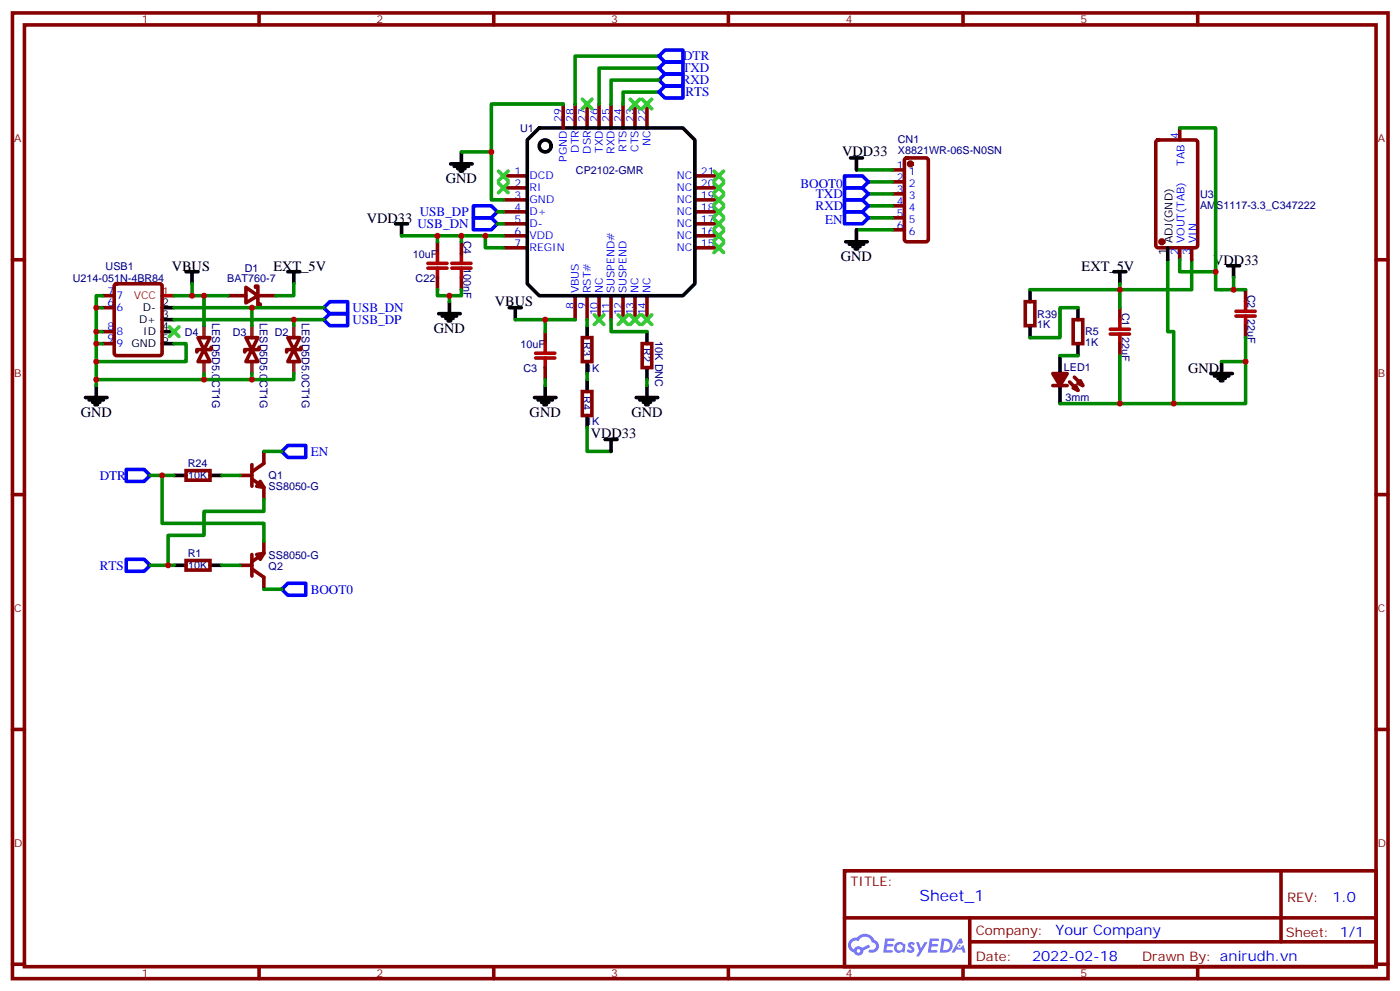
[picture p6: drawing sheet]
<svg xmlns="http://www.w3.org/2000/svg" width="413mm" height="292mm" viewBox="0 0 413 292" stroke-linecap="round" stroke-linejoin="round" font-family="sans-serif">
<g fill="none" stroke="#870000" stroke-width="1.1">
<path d="M3.7 3.8h405.3v284.3h-405.3zM7.2 7.3h398.3v277.3h-398.3zM76.3 3.8v3.5M145.5 3.8v3.5M214.6 3.8v3.5M283.8 3.8v3.5M352.9 3.8v3.5M3.7 76.5h3.5M405.5 76.5h3.5M3.7 145.6h3.5M405.5 145.6h3.5M3.7 214.8h3.5"/>
<path d="M405.5 214.8h3.5M248.8 256.4h156.7v28.2h-156.7zM377.5 256.4v20.9M248.9 270.2h156.5M285.8 277.3h119.6M285.8 270.2v14.2M3.7 283.9h3.5M76.3 284.6v3.5M145.5 284.6v3.5M214.6 284.6v3.5M283.8 284.6v3.5M352.9 284.6v3.5"/>
<path d="M405.5 283.9h3.5"/>
</g>
<g fill="#5487ff">
<path d="M267.8 277.6a1.22 1.22 0 0 1 1.8 .2l-.4 .6a.47 .47 0 0 0-.4-.4 .47 .47 0 0 0-.5 .2l.2 .2a1.14 1.14 0 0 1 .8 1.8 1.14 1.14 0 0 1-2 0l-.2-.2 .5-.6 .7 .5a.29 .29 0 0 0 .4-.3 .29 .29 0 0 0-.3-.3 1.04 1.04 0 0 1-.6-1.7z"/>
<path d="M260.8 276.3h2.4l.3 .2-.1 .5-1.8 .1-.2 .8h1.6l.3 .4-.4 .4h-1.6l-.1 1.1h1.7l.2 .3-.2 .3-2.7 .1z"/>
<path d="M274 276.3h2.3l.4 .2-.2 .5-1.8 .1-.1 .8h1.5l.3 .4-.3 .4h-1.6l-.2 1.1h1.7l.2 .3-.2 .3-2.6 .1z"/>
<path d="M282.7 276.3h.7l.4 1.3-.6 .3a.69 .69 0 0 0-1.1 .3 .69 .69 0 0 0 .5 .9 .69 .69 0 0 0 .9-.6l.4-.2 .6 2.2h-.8l-.2-.9h-1.7l-.5 .9h-.9z"/>
<path d="M270 277.4h.7l.7 1.8 1.1-1.8h.8l-2.5 4.2h-.9l1-1.5z"/>
<path d="M277.5 276.3l-.6 4.2h1.4a2.11 2.11 0 0 0 2.4-2.1 2.11 2.11 0 0 0-2.5-2.1zM278.2 277.1a1.39 1.39 0 0 1 1.7 1.4 1.39 1.39 0 0 1-1.8 1.3h-.2z"/>
<path d="M263.8 277.9a1.54 1.54 0 0 0 0 2.2 1.54 1.54 0 0 0 2.1 .1l.6 .3 .3-2.3-.1-.3h-.5a1.49 1.49 0 0 0-2.4 0zM264.1 278.9a.95 .95 0 0 1 1.9 0 .95 .95 0 0 1-1.9 0z"/>
<path d="M250.6 276.7a2.18 2.18 0 0 0 1 3.7 1.44 1.44 0 0 0 1.7 .9 1.44 1.44 0 0 0 1.1-1.4l2-1.1-.4-.7-1.9 1a1.47 1.47 0 0 0-2.5 .4 1.39 1.39 0 0 1-.6-1.9 1.39 1.39 0 0 1 2-.5 2.12 2.12 0 0 1 2.1-1.3 2.12 2.12 0 0 1 1.9 1.7 1.14 1.14 0 0 1 1.1 1.4 1.14 1.14 0 0 1-1.6 .7 .43 .43 0 0 0-.6 .4 .43 .43 0 0 0 .4 .5 1.98 1.98 0 0 0 2.6-1.2 1.98 1.98 0 0 0-1.3-2.6 3.1 3.1 0 0 0-5.2-.6l-.9 .1zM252.4 280a.55 .55 0 0 1 1.1 0 .55 .55 0 0 1-1.1 0z"/>
<circle cx="282.8" cy="278.4" r=".26"/>
</g>
<g fill="none" stroke="#870000" stroke-width="1.1">
<path d="M165.9 30.6v7.1M169.5 30.6v7.1M173 30.6v7.1M176.5 30.6v7.1M180.1 30.6v7.1M183.6 30.6v7.1M187.1 30.6v7.1M190.6 30.6v7.1M347.6 37.7v3.5M148.3 51.8h7.1M148.3 55.3h7.1M148.3 58.8h7.1"/>
<path d="M204.8 51.8h7M204.8 55.3h7M204.8 58.8h7M263 50h3.5M263 53.6h3.5M263 57.1h3.5M266.7 46.7l.5-.2h5.6l.7 .4v23.6l-.4 .6-5.9 .1-.7-.5v-23.5zM340.8 41.4l.5-.2h10.9l.7 .4v30.6l-.4 .7-11.2 .1-.7-.5v-30.6zM128.9 71.2v3.5M136 71.2v3.5M148.3 62.4h7.1M148.3 65.9h7.1"/>
<path d="M148.3 69.4h7.1M148.3 73h7.1M204.8 62.4h7M204.8 65.9h7M204.8 69.4h7M204.8 73h7M263 60.6h3.5M263 64.1h3.5M263 67.7h3.5M347.6 73v3.5M351.2 73v3.5M30.1 97.6h3.6"/>
<path d="M30.1 90.6h3.6M30.1 87.1h3.6M33.9 83.7l.5-.2h12.7l.6 .5 .1 20-.5 .6-12.9 .1-.7-.5v-20zM58.3 99.4h3.6l-1.8 3.5zM67.2 87.1h5.3M72.5 84.6l3.5 2.5-3.5 2.1zM72.5 99.4h3.5l-1.8 3.5zM75.3 84.6v-.4h.7v5.7h.7v-.4M76 87.1h5.3M84.8 99.4h3.5l-1.7 3.5zM128.9 81.8v3.5M136 81.8v3.5"/>
<path d="M160.7 97.6v3.6M169.5 87.1v7M171.6 99.4h2.8v7.1h-2.8zM173 87.1v7M176.5 87.1v7M180.1 87.1v7M183.6 87.1v7M187.1 87.1v7M190.6 87.1v7M302.1 88.8h2.8v7.1h-2.8zM316.2 94.1h2.9v7.1h-2.9zM330 90.6v3.5"/>
<path d="M367 85.3v3.5M367 95.9v3.5M30.1 101.2h3.6M60.1 102.9l1.8 3.6h-3.6zM62.2 102.2v.7h-4.2v.7M74.2 102.9l1.8 3.6h-3.5zM76.3 102.2v.7h-4.2v.7M86.6 102.9l1.7 3.6h-3.5zM88.7 102.2v.7h-4.2v.7M160.7 108.2v3.6M171.6 115.3h2.8v7h-2.8zM189.2 101.2h2.9v7h-2.9z"/>
<path d="M310.2 113.5h4.3M315.2 112.5l2.4 2.4M316.6 111.1l2.5 2.4M330 101.2v3.5M54.8 138.6h7.1v2.8h-7.1zM70.7 140h3.5M74.2 136.8v6.4M77.8 132.9v3.6l-3.6 2.4M74.2 141l3.6 2.5v3.5M77.8 159.4v3.5l-3.6 2.5M54.8 165h7.1v2.9h-7.1zM70.7 166.4h3.5"/>
<path d="M74.2 167.5l3.6 2.5v3.5M74.2 163.3v6.3"/>
</g>
<g fill="none" stroke="#000" stroke-width="1.1">
<path d="M158.9 37.7h42.3l3.6 3.5v42.3l-3.6 3.6h-42.3l-3.5-3.6v-42.3zM132.8 48.3h6.3M133.8 49h4.3M134.9 49.7h2.1M135.6 50.4h.7M136 44.7v3.6M250.6 46.5h3.5M252.4 46.5v3.5M116.6 65.9h3.5M118.3 65.9v3.5M249.2 71.2h6.4M250.3 71.9h4.2"/>
<path d="M251.3 72.6h2.1M252 73.3h.7M252.4 67.7v3.5M344.1 73v3.5M361.7 78.2h3.6M363.5 78.2v3.6M47.8 97.6h3.5M47.8 94.1h3.5M47.8 90.6h3.5M54.8 80h3.5M56.6 80v3.5M84.8 80h3.5"/>
<path d="M86.6 80v3.5M129.3 92.4h6.3M130.3 93.1h4.2M131.4 93.8h2.1M132.1 94.5h.7M132.4 88.8v3.6M150.1 90.6h3.5M151.8 90.6v3.5M173 95.9v3.5M190.6 97.6v3.6M303.5 85.3v3.5M303.5 95.9v3.5"/>
<path d="M317.6 90.6v3.5M328.2 80h3.6M330 80v3.5M25.2 117.1h6.3M26.2 117.8h4.3M27.3 118.5h2.1M28 119.2h.7M28.4 113.5v3.6M47.8 101.2h3.5M157.5 117.1h6.3M158.5 117.8h4.3M159.6 118.5h2.1"/>
<path d="M160.3 119.2h.7M160.7 113.5v3.6M173 106.5v3.5M173 111.8v3.5M187.5 117.1h6.3M188.5 117.8h4.3M189.6 118.5h2.1M190.3 119.2h.7M190.6 108.2v3.6M190.6 113.5v3.6M312.3 104.7v5.3M312.3 113.5v5.3"/>
<path d="M317.6 101.2v3.5M356.8 110h6.3M357.9 110.7h4.2M358.9 111.4h2.1M359.6 112.1h.7M360 106.5v3.5M51.3 140h3.5M61.9 140h3.5M173 122.3v3.6M178.3 129.4h3.5M180.1 129.4v3.5M51.3 166.4h3.5"/>
<path d="M61.9 166.4h3.5"/>
<circle cx="160.7" cy="43" r="1.76"/>
</g>
<path d="M47.8 87.1h3.5" fill="none" stroke="#f00" stroke-width="1.1"/>
<path d="M60.1 95.9v3.5M74.2 95.9v3.5M86.6 95.9v3.5M60.1 106.5v3.5M74.2 106.5v3.5M86.6 106.5v3.5" fill="none" stroke="#8c2424" stroke-width="1.1"/>
<g fill="none" stroke="#a10000" stroke-width="1.1">
<path d="M126.1 77.5h5.6M126.1 79h5.6M128.9 74.7v2.8M128.9 79v2.8M133.1 77.5h5.7M133.1 79h5.7M136 74.7v2.8M136 79v2.8M327.2 96.9h5.6M327.2 98.4h5.6M330 94.1v2.8M330 98.4v2.8"/>
<path d="M364.2 91.7h5.7M364.2 93.1h5.7M367 88.8v2.9M367 93.1v2.8M157.8 104h5.7M157.8 105.4h5.7M160.7 101.2v2.8M160.7 105.4v2.8"/>
</g>
<g fill="#870000" stroke="#870000" stroke-width="1.1">
<path d="M76.7 141.7l1.1 1.8-2.2-.3z"/>
<path d="M75.6 163.3l2.2-.4-1.1 1.8z"/>
<path d="M310.2 110h4.3l-2.2 3.5z"/>
<path d="M316.2 114.2l.7-.7 .7 1.4z"/>
<path d="M317.6 112.8l.7-.7 .8 1.4z"/>
<circle cx="268.3" cy="48.3" r=".53"/>
<circle cx="342.3" cy="71.2" r=".53"/>
</g>
<g fill="none" stroke="#00f" stroke-width="1.1">
<path d="M195.9 14.7h5.3v3.6h-5.3l-1.7-1.8zM194.2 27.1l1.7-1.8h5.3v3.6h-5.3zM194.2 20l1.7-1.7h5.3v3.5h-5.3zM194.2 23.6l1.7-1.8h5.3v3.5h-5.3zM248.8 51.8h5.3l1.8 1.8-1.8 1.7h-5.3zM248.8 55.3h5.3l1.8 1.8-1.8 1.7h-5.3zM248.8 58.8h5.3l1.8 1.8-1.8 1.8h-5.3zM139.5 60.6h5.3l1.7 1.8-1.7 1.7h-5.3zM139.5 64.1h5.3l1.7 1.8-1.7 1.8h-5.3zM248.8 62.4h5.3l1.8 1.7-1.8 1.8h-5.3zM97.2 88.8h5.2v3.6h-5.2l-1.8-1.8zM97.2 92.4h5.2v3.5h-5.2l-1.8-1.8z"/>
<path d="M37.2 138.2h5.3l1.7 1.8-1.7 1.7h-5.3zM84.8 131.2h5.3v3.5h-5.3l-1.8-1.8zM37.2 164.7h5.3l1.7 1.7-1.7 1.8h-5.3zM84.8 171.7h5.3v3.6h-5.3l-1.8-1.8z"/>
</g>
<g fill="none" stroke="#008700" stroke-width="1.1">
<path d="M194.2 16.5h-24.7v14.1M165.9 30.6h-21.1v14.1M194.2 20h-17.7v10.6M194.2 27.1h-10.6v3.5M194.2 23.6h-14.1v7M347.6 37.7h10.6v42.3M136 44.7h8.8v14.1h3.5M252.4 50h10.6M255.9 53.6h7.1M255.9 57.1h7.1M118.3 69.4h10.6M136 69.4v1.8"/>
<path d="M143 69.4v3.6h5.3M146.5 62.4h1.8M146.5 65.9h1.8M148.3 69.4h-19.4v1.8M252.4 67.7h10.6M255.9 60.6h7.1M255.9 64.1h7.1M344.1 76.5v21.1h1.8v21.2M347.6 76.5v3.5h10.6v5.3h8.8M351.2 76.5v8.8h-47.7M28.4 90.6h1.7M28.4 97.6h1.7"/>
<path d="M30.1 87.1h-1.7v26.4M51.3 90.6h44.1M51.3 87.1h15.9M51.3 94.1h44.1M56.6 83.5v3.6M60.1 87.1v8.8M74.2 90.6v5.3M86.6 83.5v3.6h-5.3M86.6 94.1v1.8M128.9 85.3v1.8h7.1v-1.8M132.4 87.1v1.7M151.8 94.1h17.7"/>
<path d="M160.7 94.1v3.5M173 94.1v1.8M180.1 94.1v3.5h10.5M317.6 90.6h-5.3v8.8h-8.8M330 83.5v7.1M363.5 81.8v3.5M367 99.4v19.4h-37M28.4 101.2h1.7M51.3 101.2h3.5v5.3h-26.4M60.1 110v1.8M74.2 110v1.8M86.6 110v1.8h-58.2"/>
<path d="M160.7 111.8v1.7M173 110v1.8M190.6 111.8v1.7M312.3 104.7h5.3M330 104.7v14.1h-17.7M360 106.5h7M44.2 140h7.1M47.8 140v14.1h30v5.3M65.4 140h5.3M77.8 132.9h5.2M173 125.9v7h7.1M77.8 147v3.6h-17.7v7h-10.6v8.8"/>
<path d="M44.2 166.4h7.1M65.4 166.4h5.3M77.8 173.5h5.2"/>
</g>
<g fill="none" stroke="#3c3" stroke-width="1.1">
<path d="M171.6 29.2l2.8 2.8M174.4 29.2l-2.8 2.8M185.7 29.2l2.8 2.8M188.5 29.2l-2.8 2.8M189.2 29.2l2.9 2.8M192.1 29.2l-2.9 2.8M146.9 50.4l2.8 2.8M146.9 53.9l2.8 2.8M149.7 53.9l-2.8 2.8M149.7 50.4l-2.8 2.8M210.4 50.4l2.8 2.8M210.4 53.9l2.8 2.8"/>
<path d="M210.4 57.4l2.8 2.9M213.2 50.4l-2.8 2.8M213.2 53.9l-2.8 2.8M213.2 57.4l-2.8 2.9M210.4 61l2.8 2.8M210.4 64.5l2.8 2.8M210.4 68l2.8 2.8M210.4 71.5l2.8 2.9M213.2 61l-2.8 2.8M213.2 64.5l-2.8 2.8M213.2 68l-2.8 2.8M213.2 71.5l-2.8 2.9"/>
<path d="M49.9 96.2l2.8 2.9M52.7 96.2l-2.8 2.9M175.1 92.7l2.8 2.8M177.9 92.7l-2.8 2.8M182.2 92.7l2.8 2.8M185 92.7l-2.8 2.8M185.7 92.7l2.8 2.8M188.5 92.7l-2.8 2.8M189.2 92.7l2.9 2.8M192.1 92.7l-2.9 2.8"/>
</g>
<g fill="#c00">
<circle cx="28.4" cy="90.6" r=".88"/>
<circle cx="28.4" cy="97.6" r=".88"/>
<circle cx="28.4" cy="101.2" r=".88"/>
<circle cx="28.4" cy="106.5" r=".88"/>
<circle cx="56.6" cy="87.1" r=".88"/>
<circle cx="28.4" cy="111.8" r=".88"/>
<circle cx="74.2" cy="111.8" r=".88"/>
<circle cx="60.1" cy="111.8" r=".88"/>
<circle cx="60.1" cy="87.1" r=".88"/>
<circle cx="74.2" cy="90.6" r=".88"/>
<circle cx="86.6" cy="94.1" r=".88"/>
<circle cx="47.8" cy="140" r=".88"/>
<circle cx="49.5" cy="166.4" r=".88"/>
<circle cx="330" cy="85.3" r=".88"/>
<circle cx="330" cy="118.8" r=".88"/>
<circle cx="345.9" cy="118.8" r=".88"/>
<circle cx="367" cy="106.5" r=".88"/>
<circle cx="363.5" cy="85.3" r=".88"/>
<circle cx="160.7" cy="94.1" r=".88"/>
<circle cx="136" cy="69.4" r=".88"/>
<circle cx="143" cy="69.4" r=".88"/>
<circle cx="132.4" cy="87.1" r=".88"/>
<circle cx="128.9" cy="69.4" r=".88"/>
<circle cx="144.8" cy="44.7" r=".88"/>
<circle cx="358.2" cy="80" r=".88"/>
</g>
<text font-size="4.6" fill="#00f" x="270.9" y="265.4">Sheet_1</text>
<g font-size="4.2">
<text x="248.1" y="45.8">VDD33</text>
<text x="131.4" y="53.9">GND</text>
<text x="108.1" y="65.5">VDD33</text>
<text x="247.8" y="76.8">GND</text>
<text x="357.5" y="77.9">VDD33</text>
<text x="50.6" y="79.7">VBUS</text>
<text x="80.6" y="79.7">EXT_5V</text>
<text x="318.7" y="79.7">EXT_5V</text>
<text x="145.8" y="90.2">VBUS</text>
<text x="127.8" y="98">GND</text>
<text x="350.1" y="109.7">GND</text>
<text x="23.8" y="122.7">GND</text>
<text x="156.1" y="122.7">GND</text>
<text x="186.1" y="122.7">GND</text>
<text x="174.1" y="129">VDD33</text>
</g>
<g font-size="4.2" fill="#00f">
<text x="392.6" y="265.7">1.0</text>
<text x="311" y="275.2">Your Company</text>
<text x="304.1" y="283">2022-02-18</text>
</g>
<g font-size="3.9" fill="#00f">
<text x="201.3" y="17.8">DTR</text>
<text x="201.1" y="21.3">TXD</text>
<text x="200.9" y="24.8">RXD</text>
<text x="202" y="28.3">RTS</text>
<text x="235.9" y="55.3">BOOT0</text>
<text x="240.4" y="58.3">TXD</text>
<text x="123.7" y="63.6">USB_DP</text>
<text x="240.3" y="61.9">RXD</text>
<text x="243.2" y="65.9">EN</text>
<text x="123" y="67.2">USB_DN</text>
<text x="103.9" y="91.8">USB_DN</text>
<text x="103.9" y="95.4">USB_DP</text>
<text x="91.5" y="134.2">EN</text>
<text x="29.4" y="141.2">DTR</text>
<text x="29.4" y="167.7">RTS</text>
<text x="91.5" y="174.8">BOOT0</text>
</g>
<g font-size="3.9" fill="#800">
<text x="250.6" y="261">TITLE:</text>
<text x="379.2" y="265.7">REV:</text>
<text x="287.5" y="275.2">Company:</text>
<text x="378.9" y="275.8">Sheet: 1/1</text>
<text x="287.5" y="282.9">Date:</text>
<text x="336.6" y="282.9">Drawn By: anirudh.vn</text>
</g>
<g font-size="3.2" fill="#800">
<text x="41.8" y="6.8">1</text>
<text x="110.9" y="6.8">2</text>
<text x="180.1" y="6.8">3</text>
<text x="249.2" y="6.8">4</text>
<text x="318.3" y="6.8">5</text>
<text x="4.2" y="41.9">A</text>
<text x="406" y="41.9">A</text>
<text x="4.2" y="111.1">B</text>
<text x="406" y="111.1">B</text>
<text x="4.2" y="180.2">C</text>
<text x="406" y="180.2">C</text>
<text x="4.2" y="249.3">D</text>
<text x="406" y="249.3">D</text>
<text x="41.8" y="287.6">1</text>
<text x="110.9" y="287.6">2</text>
<text x="180.1" y="287.6">3</text>
<text x="249.2" y="287.6">4</text>
<text x="318.3" y="287.6">5</text>
</g>
<g font-size="3.2" fill="#00f">
<text x="165.6" y="35.9" transform="rotate(-90 165.6 35.9)">29</text>
<text x="169.1" y="35.9" transform="rotate(-90 169.1 35.9)">28</text>
<text x="172.6" y="35.9" transform="rotate(-90 172.6 35.9)">27</text>
<text x="176.2" y="35.9" transform="rotate(-90 176.2 35.9)">26</text>
<text x="179.7" y="35.9" transform="rotate(-90 179.7 35.9)">25</text>
<text x="183.2" y="35.9" transform="rotate(-90 183.2 35.9)">24</text>
<text x="186.8" y="35.9" transform="rotate(-90 186.8 35.9)">23</text>
<text x="190.3" y="35.9" transform="rotate(-90 190.3 35.9)">22</text>
<text x="347.3" y="41" transform="rotate(-90 347.3 41)">4</text>
<text x="167" y="47.6" transform="rotate(-90 167 47.6)">PGND</text>
<text x="170.5" y="45" transform="rotate(-90 170.5 45)">DTR</text>
<text x="174.1" y="45.2" transform="rotate(-90 174.1 45.2)">DSR</text>
<text x="177.6" y="45" transform="rotate(-90 177.6 45)">TXD</text>
<text x="181.1" y="45.2" transform="rotate(-90 181.1 45.2)">RXD</text>
<text x="184.6" y="44.7" transform="rotate(-90 184.6 44.7)">RTS</text>
<text x="188.2" y="44.7" transform="rotate(-90 188.2 44.7)">CTS</text>
<text x="191.7" y="43" transform="rotate(-90 191.7 43)">NC</text>
<text x="151.6" y="51.4">1</text>
<text x="156.1" y="52.8">DCD</text>
<text x="199.5" y="52.8">NC</text>
<text x="206.5" y="51.4">21</text>
<text x="264.3" y="49.7">1</text>
<text x="264.3" y="53.2">2</text>
<text x="267.8" y="51.4">1</text>
<text x="349" y="48.8" transform="rotate(-90 349 48.8)">TAB</text>
<text x="151.6" y="55">2</text>
<text x="151.6" y="58.5">3</text>
<text x="156.1" y="56.4">RI</text>
<text x="156.1" y="59.9">GND</text>
<text x="199.5" y="59.9">NC</text>
<text x="199.5" y="56.4">NC</text>
<text x="206.5" y="58.5">19</text>
<text x="206.5" y="55">20</text>
<text x="264.3" y="56.7">3</text>
<text x="267.8" y="55">2</text>
<text x="267.8" y="58.5">3</text>
<text x="151.6" y="62">4</text>
<text x="151.6" y="65.5">5</text>
<text x="156.1" y="63.4">D+</text>
<text x="199.5" y="63.4">NC</text>
<text x="206.5" y="65.5">17</text>
<text x="206.5" y="62">18</text>
<text x="264.3" y="60.3">4</text>
<text x="264.3" y="63.8">5</text>
<text x="267.8" y="62">4</text>
<text x="267.8" y="65.5">5</text>
<text x="151.6" y="69.1">6</text>
<text x="156.1" y="67">D-</text>
<text x="156.1" y="70.5">VDD</text>
<text x="199.5" y="70.5">NC</text>
<text x="199.5" y="67">NC</text>
<text x="206.5" y="69.1">16</text>
<text x="264.3" y="67.3">6</text>
<text x="267.8" y="69.1">6</text>
<text x="349" y="71.6" transform="rotate(-90 349 71.6)">VOUT(TAB)</text>
<text x="352.6" y="71.6" transform="rotate(-90 352.6 71.6)">VIN</text>
<text x="151.6" y="72.6">7</text>
<text x="156.1" y="74">REGIN</text>
<text x="199.5" y="74">NC</text>
<text x="206.5" y="72.6">15</text>
<text x="347.3" y="75.1" transform="rotate(-90 347.3 75.1)">2</text>
<text x="350.8" y="75.1" transform="rotate(-90 350.8 75.1)">3</text>
<text x="31.6" y="86.7">7</text>
<text x="34.4" y="88.1">7</text>
<text x="170.5" y="86.4" transform="rotate(-90 170.5 86.4)">VBUS</text>
<text x="174.1" y="86.4" transform="rotate(-90 174.1 86.4)">RST#</text>
<text x="177.6" y="86.4" transform="rotate(-90 177.6 86.4)">NC</text>
<text x="181.1" y="86.4" transform="rotate(-90 181.1 86.4)">SUSPEND#</text>
<text x="184.6" y="86.4" transform="rotate(-90 184.6 86.4)">SUSPEND</text>
<text x="188.2" y="86.4" transform="rotate(-90 188.2 86.4)">NC</text>
<text x="191.7" y="86.4" transform="rotate(-90 191.7 86.4)">NC</text>
<text x="31.6" y="90.2">6</text>
<text x="34.4" y="91.7">6</text>
<text x="169.1" y="90.8" transform="rotate(-90 169.1 90.8)">8</text>
<text x="172.6" y="90.8" transform="rotate(-90 172.6 90.8)">9</text>
<text x="176.2" y="92.9" transform="rotate(-90 176.2 92.9)">10</text>
<text x="179.7" y="92.9" transform="rotate(-90 179.7 92.9)">11</text>
<text x="183.2" y="92.9" transform="rotate(-90 183.2 92.9)">12</text>
<text x="186.8" y="92.9" transform="rotate(-90 186.8 92.9)">13</text>
<text x="190.3" y="92.9" transform="rotate(-90 190.3 92.9)">14</text>
<text x="31.6" y="100.8">9</text>
<text x="31.6" y="97.3">8</text>
<text x="34.4" y="98.7">8</text>
<text x="34.4" y="102.2">9</text>
</g>
<g font-size="3.2" fill="#000080">
<text x="153.3" y="38.9">U1</text>
<text x="264.6" y="45.2">X8821WR-06S-N0SN</text>
<text x="264.6" y="42">CN1</text>
<text x="169.7" y="51.2">CP2102-GMR</text>
<text x="353.6" y="58.2">U3</text>
<text x="353.6" y="61.4">AMS1117-3.3_C347222</text>
<text x="136.6" y="70.9" transform="rotate(90 136.6 70.9)">C4</text>
<text x="121.6" y="75.9">10uF</text>
<text x="21.4" y="82.9">U214-051N-4BR84</text>
<text x="31.1" y="79.4">USB1</text>
<text x="66.9" y="82.9">BAT760-7</text>
<text x="72.1" y="80">D1</text>
<text x="122.5" y="82.9">C22</text>
<text x="136.6" y="78.9" transform="rotate(90 136.6 78.9)">100nF</text>
<text x="367.6" y="86.7" transform="rotate(90 367.6 86.7)">C2</text>
<text x="62.5" y="95.2" transform="rotate(90 62.5 95.2)">LESD5D5.0CT1G</text>
<text x="76.6" y="95.2" transform="rotate(90 76.6 95.2)">LESD5D5.0CT1G</text>
<text x="88.9" y="95.2" transform="rotate(90 88.9 95.2)">LESD5D5.0CT1G</text>
<text x="305.6" y="93.5">R39</text>
<text x="330.6" y="92" transform="rotate(90 330.6 92)">C1</text>
<text x="367.6" y="93.9" transform="rotate(90 367.6 93.9)">22uF</text>
<text x="54.5" y="98.8">D4</text>
<text x="68.6" y="98.8">D3</text>
<text x="80.9" y="98.8">D2</text>
<text x="171.8" y="100.8" transform="rotate(90 171.8 100.8)">R3</text>
<text x="193" y="100.5" transform="rotate(90 193 100.5)">10K DNC</text>
<text x="305.6" y="96.7">1K</text>
<text x="319.8" y="102">1K</text>
<text x="319.8" y="98.8">R5</text>
<text x="330.6" y="99.2" transform="rotate(90 330.6 99.2)">22uF</text>
<text x="153.4" y="102.3">10uF</text>
<text x="189.5" y="102.6" transform="rotate(90 189.5 102.6)">R2</text>
<text x="154.2" y="109.4">C3</text>
<text x="172.7" y="109.4">1K</text>
<text x="313.5" y="109.4">LED1</text>
<text x="171.8" y="116.7" transform="rotate(90 171.8 116.7)">R4</text>
<text x="314" y="118.2">3mm</text>
<text x="172.7" y="125.3">1K</text>
<text x="55.3" y="137.6">R24</text>
<text x="55.4" y="141.1">10K</text>
<text x="79.2" y="141.1">Q1</text>
<text x="79.2" y="144.3">SS8050-G</text>
<text x="55.3" y="164.1">R1</text>
<text x="55.4" y="167.6">10K</text>
<text x="79.2" y="164.6">SS8050-G</text>
<text x="79.2" y="167.8">Q2</text>
</g>
<g font-size="3.2">
<text x="345.5" y="71.6" transform="rotate(-90 345.5 71.6)">ADJ(GND)</text>
<text x="343.7" y="75.1" transform="rotate(-90 343.7 75.1)">1</text>
<text x="41" y="95.2">D+</text>
<text x="42.1" y="91.7">D-</text>
<text x="47.8" y="93.8">3</text>
<text x="47.8" y="90.2">2</text>
<text x="42.2" y="98.7">ID</text>
<text x="47.8" y="100.8">5</text>
<text x="47.8" y="97.3">4</text>
<text x="38.7" y="102.2">GND</text>
</g>
<g font-size="3.2" fill="#f00">
<text x="39.4" y="88.1">VCC</text>
<text x="47.8" y="86.7">1</text>
</g>
</svg>
